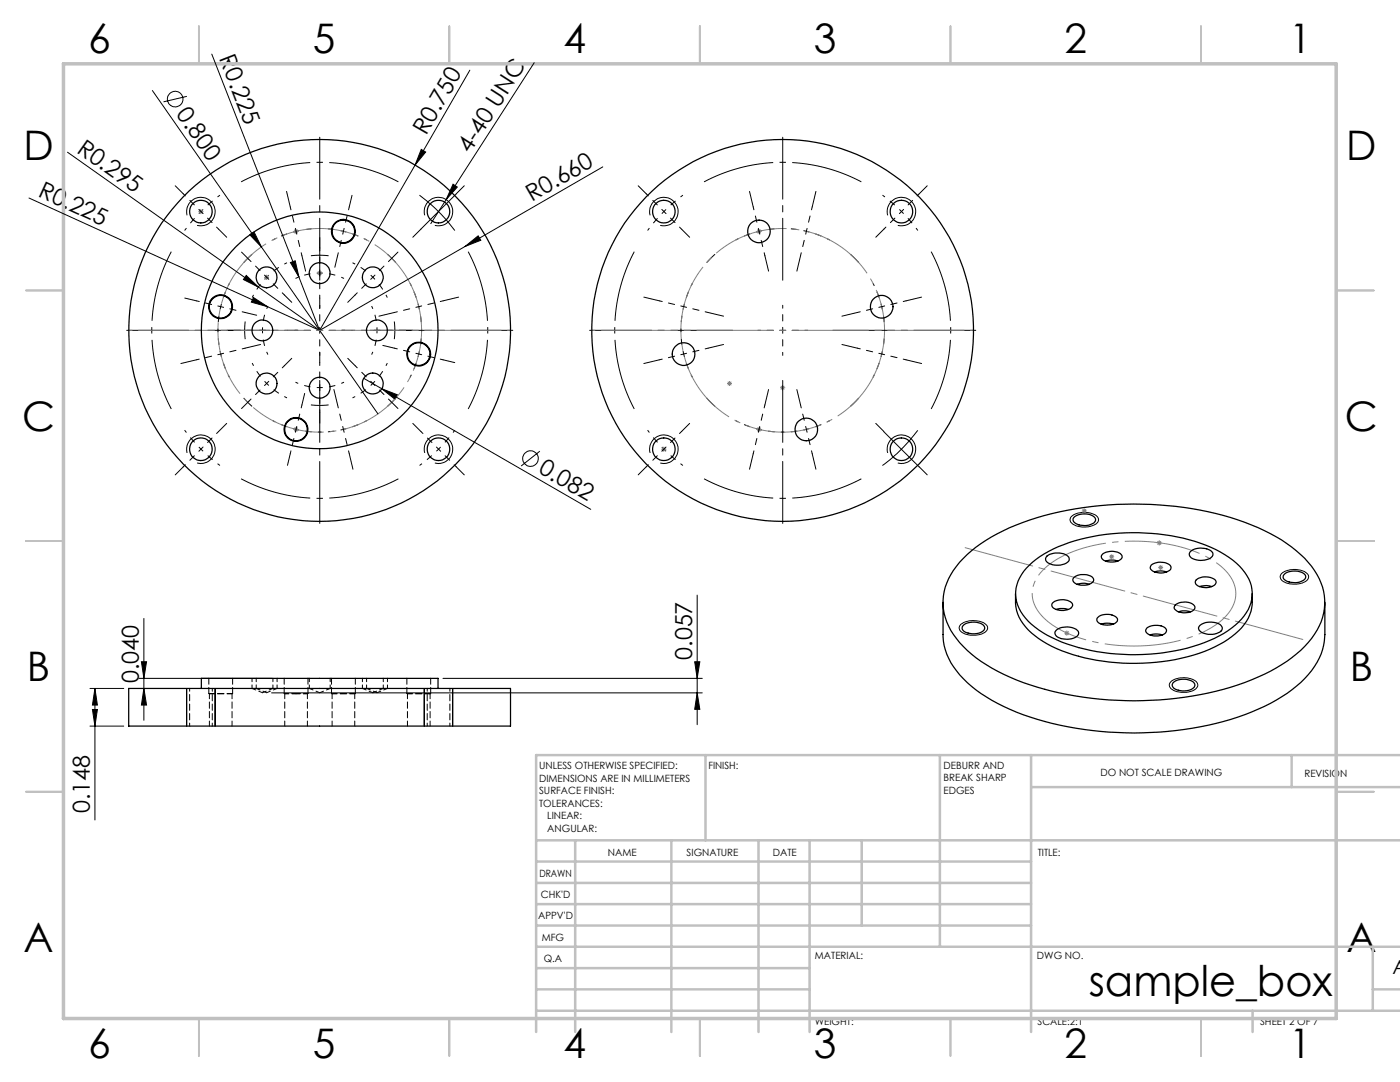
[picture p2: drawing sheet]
<svg xmlns="http://www.w3.org/2000/svg" width="279mm" height="216mm" viewBox="0 0 279 216" stroke-linecap="round" stroke-linejoin="round" font-family="sans-serif">
<g fill="none" stroke="#000" stroke-width=".2">
<path d="M30.4 18.1l21.8 31.2M37.3 19.2l-4.7 1.1M42.3 10.8l17.4 44.5M93.8 14l-11 18.9M106.6 12.5l-17.6 27.3M5.8 39.5l58 26.4M13.5 30.4l50.3 35.5M82.8 32.9l-19 33M83.7 38.9l2.4 2 1.4 1.3M84.1 29.8l.8 .5-2.1 2.6zM89 39.8l-3 4.8M90.4 36.8l.9 .5-2.3 2.5z"/>
<path d="M91.1 38.7l-3.6 3.5M120.3 33.3l-27.5 15.9M37.3 43a2.85 2.85 0 0 1 2.5-3.6 2.85 2.85 0 0 1 3.1 3.1 2.85 2.85 0 0 1-3.6 2.5M49.1 55l2.5 2.3-3-1.5zM49.8 46.8l.9-.5 1.5 3zM50.6 59.4l2.8 1.8-3.2-.9zM52.2 49.3l23.2 33.3M58 52.4l.9-.4 .8 3.3zM59.7 55.3l4.1 10.6M84.8 43a2.84 2.84 0 0 1 2.5-3.6 2.84 2.84 0 0 1 3 3.1 2.84 2.84 0 0 1-3.5 2.5M87.5 42.2l1.3 1.4 2 2.4M87.5 42.2l-3.5 3.6"/>
<path d="M92.8 49.2l2.6-2.1 .6 .8zM92.8 49.2l-29 16.7M129.8 43a2.84 2.84 0 0 1 2.4-3.6 2.84 2.84 0 0 1 3.1 3.1 2.84 2.84 0 0 1-3.5 2.5M177.2 43a2.85 2.85 0 0 1 2.5-3.6 2.85 2.85 0 0 1 3.1 3.1 2.85 2.85 0 0 1-3.6 2.5M72.6 75.5l45.3 26.1M76.2 77.6l3.1 1.2-.5 .9zM37.3 90.4a2.85 2.85 0 0 1 2.5-3.6 2.85 2.85 0 0 1 3.1 3.1 2.85 2.85 0 0 1-3.6 2.5M84.8 90.4a2.84 2.84 0 0 1 2.5-3.6 2.84 2.84 0 0 1 3 3.1 2.84 2.84 0 0 1-3.5 2.5M107.7 90l-3.7 3M129.8 90.4a2.84 2.84 0 0 1 2.4-3.6 2.84 2.84 0 0 1 3.1 3.1 2.84 2.84 0 0 1-3.5 2.5M176.4 86.1l3.5 3.5M177.2 90.4a2.85 2.85 0 0 1 2.5-3.6 2.85 2.85 0 0 1 3.1 3.1 2.85 2.85 0 0 1-3.6 2.5"/>
<path d="M179.9 89.6l-1.8 1.7-2 1.6M179.9 89.6l3.5 3.6M183.2 85.9l-1.6 1.9-1.7 1.8M139.1 118.7v25.9M213.8 103.1a4.2 4.2 0 0 1 5.3 .2 1.09 1.09 0 0 1-.9 1.5 4.3 4.3 0 0 1-4.5-.6 .84 .84 0 0 1 .1-1.1zM255.7 114.5a4.3 4.3 0 0 1 5.3 .1 1.11 1.11 0 0 1-.9 1.6 4.2 4.2 0 0 1-4.4-.6 .86 .86 0 0 1 0-1.1zM18 137.4h6.7M18.9 137.4v26.2M18.9 137.4l.5 3.3h-.9zM27.7 135.4h26.6M28.2 132h1l-.5 3.4zM28.7 123.4v20.3"/>
<path d="M28.7 137.4l.5 3.3h-1zM37.3 137.4v7.5M42.9 137.4v7.5M54.2 138.3h86M84.7 137.4v7.5M88.4 135.4h51.8M90.3 137.4v7.5M138.6 132h1.1l-.6 3.4zM139.1 138.3l.6 3.2h-1.1zM191.7 124.6a4.3 4.3 0 0 1 5.2 .2 1.14 1.14 0 0 1-.9 1.7 4.4 4.4 0 0 1-4.4-.7 .9 .9 0 0 1 .1-1.2zM233.6 136.1a4.2 4.2 0 0 1 5.3 .1 1.19 1.19 0 0 1-1.1 1.7 4.3 4.3 0 0 1-4.3-.7 .84 .84 0 0 1 .1-1.1zM18 144.9h6.7"/>
<path d="M18.5 141.6h.9l-.5 3.3z"/>
<circle cx="35" cy="19.8" r="1.56"/>
<circle cx="105.9" cy="91.5" r="1.56"/>
</g>
<g fill="none" stroke="#000" stroke-width=".2" stroke-dasharray="15.2 1.3 1.3 1.3" stroke-dashoffset="14.6" stroke-linecap="butt">
<path d="M40.1 42.2l-3.3 3.8M40.1 42.2l3.8-3.3M53.2 55.3a15 15 0 0 0-2.9 4.1M53.2 55.3a15 15 0 0 1 4.1-2.9M59.1 46.1a20.3 20.3 0 0 0-4.7 1.8M59.1 46.1a20.3 20.3 0 0 1 4.9-.5M63.8 54.5a11.4 11.4 0 0 0-4.8 1.1M63.8 54.5a11.4 11.4 0 0 1 4.9 1.1M68.5 46.1a20.3 20.3 0 0 0-4.9-.5M68.5 46.1a20.3 20.3 0 0 1 4.7 1.8M74.4 55.3a15 15 0 0 0-4-2.9M74.4 55.3a15 15 0 0 1 2.9 4.1"/>
<path d="M132.5 42.2l-3.3 3.8M132.5 42.2l3.8-3.3M151.5 46.1a20.3 20.3 0 0 0-4.7 1.8M151.5 46.1a20.3 20.3 0 0 1 4.9-.5M160.9 46.1a20.3 20.3 0 0 0-4.9-.5M160.9 46.1a20.3 20.3 0 0 1 4.7 1.8M179.9 42.2l-3.8-3.3M179.9 42.2l3.3 3.8M44.1 70.6a20.3 20.3 0 0 0 1.7 4.7M44.1 70.6a20.3 20.3 0 0 1-.6-4.9M44.1 61.2a20.3 20.3 0 0 0-.6 4.9M44.1 61.2a20.3 20.3 0 0 1 1.7-4.7"/>
<path d="M52.4 65.9a11.4 11.4 0 0 0 1.1 4.9M52.4 65.9a11.4 11.4 0 0 1 1.1-4.8M53.2 76.5a15 15 0 0 0 4.1 2.9M53.2 76.5a15 15 0 0 1-2.9-4M63.8 77.3a11.4 11.4 0 0 0 4.9-1M63.8 77.3a11.4 11.4 0 0 1-4.8-1M74.4 76.5a15 15 0 0 0 2.9-4M74.4 76.5a15 15 0 0 1-4 2.9M75.2 65.9a11.4 11.4 0 0 0-1-4.8M75.2 65.9a11.4 11.4 0 0 1-1 4.9M83.6 61.2a20.3 20.3 0 0 0-1.8-4.7M83.6 61.2a20.3 20.3 0 0 1 .5 4.9"/>
<path d="M83.6 70.6a20.3 20.3 0 0 0 .5-4.9M83.6 70.6a20.3 20.3 0 0 1-1.8 4.7M136.4 61.2a20.3 20.3 0 0 0-.5 4.9M136.4 61.2a20.3 20.3 0 0 1 1.8-4.7M136.4 70.6a20.3 20.3 0 0 0 1.8 4.7M136.4 70.6a20.3 20.3 0 0 1-.5-4.9M176 70.6a20.3 20.3 0 0 0 .5-4.9M176 70.6a20.3 20.3 0 0 1-1.8 4.7M176 61.2a20.3 20.3 0 0 0-1.8-4.7M176 61.2a20.3 20.3 0 0 1 .5 4.9M40.1 89.6l3.8 3.3M40.1 89.6l-3.3-3.8"/>
<path d="M59.1 85.7a20.3 20.3 0 0 0 4.9 .5M59.1 85.7a20.3 20.3 0 0 1-4.7-1.8M68.5 85.7a20.3 20.3 0 0 0 4.7-1.8M68.5 85.7a20.3 20.3 0 0 1-4.9 .5M87.5 89.6l3.3-3.8M87.5 89.6l-3.8 3.3M132.5 89.6l3.8 3.3M132.5 89.6l-3.3-3.8M151.5 85.7a20.3 20.3 0 0 0 4.9 .5M151.5 85.7a20.3 20.3 0 0 1-4.7-1.8M160.9 85.7a20.3 20.3 0 0 0 4.7-1.8M160.9 85.7a20.3 20.3 0 0 1-4.9 .5"/>
</g>
<path d="M79.5 36.3a33.5 33.5 0 0 0-31.4 0M171.9 36.3a33.5 33.5 0 0 0-31.4 0M34.2 50.2a33.5 33.5 0 0 0 0 31.4M126.6 50.2a33.5 33.5 0 0 0 0 31.4M48.1 95.5a33.5 33.5 0 0 0 31.4 0M93.4 81.6a33.5 33.5 0 0 0 0-31.4M140.5 95.5a33.5 33.5 0 0 0 31.4 0M185.8 81.6a33.5 33.5 0 0 0 0-31.4" fill="none" stroke="#000" stroke-width=".2" stroke-dasharray="15.2 1.3 1.3 1.3" stroke-dashoffset=".8" stroke-linecap="butt"/>
<path d="M50.3 50.7l-1.7 1.7M65.6 51l-1.8-.1-1.8 .1M79 52.4l-1.7-1.7M142.7 50.7l-1.7 1.7M171.4 52.4l-1.7-1.7M48.6 79.4l1.7 1.7M48.9 64.1l-.1 1.8 .1 1.8M78.7 67.7l.1-1.8-.1-1.8M141 79.4l1.7 1.7M62 80.8l1.8 .1 1.8-.1M77.3 81.1l1.7-1.7M169.7 81.1l1.7-1.7" fill="none" stroke="#000" stroke-width=".2" stroke-dasharray="15.2 1.3 1.3 1.3" stroke-linecap="butt"/>
<g fill="none" stroke="#808080" stroke-width=".2">
<path d="M39.6 42.2h1M39.7 41.9l.7 .7M40.1 41.7v1M40.4 41.9l-.7 .7M52.7 55.4h1M52.8 55l.8 .7M53.2 54.8v1M53.6 55l-.8 .7M58.6 46.2h1M58.7 45.8l.7 .7M59.1 45.7v1M59.4 45.8l-.7 .7"/>
<path d="M63.3 54.5h1M63.4 54.2l.7 .7M63.8 54v1M64.1 54.2l-.7 .7M151 46.2h1M151.1 45.8l.7 .7M151.5 45.7v1M151.8 45.8l-.7 .7M145.1 76.5h1M145.2 76.2l.7 .7M145.6 76v1M145.9 76.2l-.7 .7"/>
<path d="M155.7 77.4h1M155.8 77l.7 .7M156.2 76.9v1M156.5 77l-.7 .7M58.6 85.7h1M58.7 85.3l.7 .7M59.1 85.2v1M59.4 85.3l-.7 .7M132 89.6h1M132.1 89.3l.7 .7M132.5 89.1v1M132.8 89.3l-.7 .7"/>
<path d="M151 85.7h1M151.1 85.3l.7 .7M151.5 85.2v1M151.8 85.3l-.7 .7M215.9 102h1M216 101.6l.7 .7M216.4 101.5v.9M216.7 101.6l-.7 .7M221.4 111.1h1M221.5 110.7l.7 .7M221.9 110.6v1M222.2 110.7l-.7 .7"/>
<path d="M230.9 108.3h.9M231 108l.7 .7M231.1 113.2h1M231.3 112.9l.7 .7M231.4 107.8v1M231.6 112.7v1M231.7 108l-.7 .7M232 112.9l-.7 .7M212.4 126.3h1M212.5 126l.8 .7M212.9 125.8v1M213.3 126l-.8 .7"/>
</g>
<path d="M246.3 120.4a6.4 6.4 0 0 0-2.5-7.3 25.9 25.9 0 0 0-14.9-5 32.2 32.2 0 0 0-18.2 3.7 8.7 8.7 0 0 0-4.7 6.3 7.6 7.6 0 0 0 3.9 6.5 29.8 29.8 0 0 0 17 4.3 28.6 28.6 0 0 0 16.2-4.6l1.9-1.7 .6-.9 .7-1.3" fill="none" stroke="#808080" stroke-width=".2" stroke-dasharray="15.2 1.3 1.3 1.3" stroke-dashoffset="5.6" stroke-linecap="butt"/>
<path d="M83.2 60a20.3 20.3 0 0 0-34-8.3 20.3 20.3 0 0 0 9.2 33.8 20.3 20.3 0 0 0 25.2-24.3l-.4-1.2M175.6 71.9a20.3 20.3 0 0 1-34 8.2 20.3 20.3 0 0 1 9.2-33.8 20.3 20.3 0 0 1 25.2 24.3l-.4 1.3" fill="none" stroke="#808080" stroke-width=".2" stroke-dasharray="15.2 1.3 1.3 1.3" stroke-dashoffset=".9" stroke-linecap="butt"/>
<g fill="none" stroke="#000" stroke-width=".2" stroke-dasharray="15.2 1.3 1.3 1.3">
<path d="M36.6 38.7l-1.6-1.6M91.1 38.7l1.6-1.6M129 38.7l-1.6-1.6M183.5 38.7l1.5-1.6M43.6 45.7l1.6 1.6M49.7 51.8l-1.5-1.5M56.8 58.9l1.4 1.4M57.9 41.3l-.7-3.1M60.3 51l.7 3.1M63.8 49.5v-2.1M63.8 59.5v2.1M67.4 51l-.6 2.3"/>
<path d="M69.7 41.3l.6-2.3M70.9 58.9l-1.5 1.4M77.9 51.8l1.5-1.5M84 45.7l-1.6 1.6M136 45.7l1.6 1.6M150.3 41.3l-.7-3.1M152.6 51l.8 3.1M159.8 51l-.8 3.1M162.1 41.3l.7-3.1M176.4 45.7l-1.6 1.6M39.2 71.8l-3.1 .7M39.2 60l-2.3-.5"/>
<path d="M47.4 65.9h-2.1M48.9 69.5l3.1-.8M48.9 62.4l2.3 .5M56.8 73l1.4-1.5M57.4 65.9h2.1M63.8 72.3v-2M70.2 65.9h-2M70.9 73l-1.5-1.5M78.7 62.4l-3.1 .7M78.7 69.5l-2.3-.6M80.2 65.9h2.1M88.4 60l3.1-.7"/>
<path d="M88.4 71.8l2.3 .6M131.6 60l-3.1-.7M131.6 71.8l-3.1 .7M141.3 62.4l3.1 .7M141.3 69.5l3.1-.8M171.1 69.5l-3.1-.8M171.1 62.4l-3.1 .7M180.8 71.8l3.1 .7M180.8 60l3.1-.7M36.6 93.2l-1.6 1.6M43.6 86.1l1.6-1.6M49.7 80l-1.5 1.5"/>
<path d="M57.9 90.5l-.5 2.3M60.3 80.8l.5-2.3M63.8 82.3v2.1M67.4 80.8l-.8-3.1M69.7 90.5l.7 3.1M77.9 80l1.5 1.5M84 86.1l-1.6-1.6M91.1 93.2l1.6 1.6M129 93.2l-1.6 1.6M136 86.1l1.6-1.6M150.3 90.5l-.7 3.1M152.6 80.8l.8-3.1"/>
<path d="M159.8 80.8l-.8-3.1M162.1 90.5l.7 3.1M176.4 86.1l-1.6-1.6M183.5 93.2l1.5 1.6"/>
</g>
<g fill="none" stroke="#000" stroke-width=".2" stroke-dasharray="15.2 1.3 1.3 1.3" stroke-dashoffset="14.6">
<path d="M40.1 42.2l-3.5-3.5M40.1 42.2l3.5 3.5M53.2 55.3l-3.5-3.5M53.2 55.3l3.6 3.6M59.1 46.1l-1.2-4.8M59.1 46.1l1.2 4.9M63.8 54.5v-5M63.8 54.5v5M68.5 46.1l1.2-4.8M68.5 46.1l-1.1 4.9M74.4 55.3l3.5-3.5M74.4 55.3l-3.5 3.6"/>
<path d="M132.5 42.2l-3.5-3.5M132.5 42.2l3.5 3.5M151.5 46.1l-1.2-4.8M151.5 46.1l1.1 4.9M160.9 46.1l1.2-4.8M160.9 46.1l-1.1 4.9M179.9 42.2l3.6-3.5M179.9 42.2l-3.5 3.5M44.1 70.6l-4.9 1.2M44.1 70.6l4.8-1.1M44.1 61.2l-4.9-1.2M44.1 61.2l4.8 1.2"/>
<path d="M52.4 65.9h-5M52.4 65.9h5M53.2 76.5l-3.5 3.5M53.2 76.5l3.6-3.5M63.8 65.9v-5M63.8 65.9h-5M63.8 65.9v5M63.8 65.9h5M63.8 77.3v5M63.8 77.3v-5M74.4 76.5l3.5 3.5M74.4 76.5l-3.5-3.5"/>
<path d="M75.2 65.9h5M75.2 65.9h-5M83.6 61.2l4.8-1.2M83.6 61.2l-4.9 1.2M83.6 70.6l4.8 1.2M83.6 70.6l-4.9-1.1M136.4 61.2l-4.8-1.2M136.4 61.2l4.9 1.2M136.4 70.6l-4.8 1.2M136.4 70.6l4.9-1.1M156.2 65.9v-5M156.2 65.9h-5"/>
<path d="M156.2 65.9v5M156.2 65.9h5M176 70.6l4.8 1.2M176 70.6l-4.9-1.1M176 61.2l4.8-1.2M176 61.2l-4.9 1.2M40.1 89.6l-3.5 3.6M40.1 89.6l3.5-3.5M59.1 85.7l-1.2 4.8M59.1 85.7l1.2-4.9M68.5 85.7l1.2 4.8M68.5 85.7l-1.1-4.9"/>
<path d="M87.5 89.6l3.6 3.6M87.5 89.6l-3.5-3.5M132.5 89.6l-3.5 3.6M132.5 89.6l3.5-3.5M151.5 85.7l-1.2 4.8M151.5 85.7l1.1-4.9M160.9 85.7l1.2 4.8M160.9 85.7l-1.1-4.9"/>
</g>
<path d="M63.8 55.9v-28.5M156.2 55.9v-28.5M53.8 65.9h-28.5M63.8 75.9v28.5M73.8 65.9h28.5M146.2 65.9h-28.5M156.2 75.9v28.5M166.2 65.9h28.5" fill="none" stroke="#000" stroke-width=".2" stroke-dasharray="15.2 1.3 1.3 1.3" stroke-dashoffset="2.9"/>
<g fill="none" stroke="#c0c0c0" stroke-width=".35">
<path d="M39.7 5.2v7.5M89.7 5.2v7.5M139.7 5.2v7.5M189.7 5.2v7.5M239.7 5.2v7.5M5.2 58h7.5M266.7 58h7.5M5.2 107.9h7.5M266.7 107.9h7.5M5.2 158h7.5M266.7 158h7.5M39.7 203.2v7.5"/>
<path d="M89.7 203.2v7.5M139.7 203.2v7.5M189.7 203.2v7.5M239.7 203.2v7.5"/>
</g>
<g fill="none" stroke="#c0c0c0" stroke-width=".5">
<path d="M140.8 150.7v17M187.6 150.7v38.2M205.8 150.7v55.2M205.8 157.1h73.6M257.8 150.7v6.4M279.4 150.7h-172.4v55.2M107 176.2h98.8M107 171.9h98.8M107 167.7h172.4M114.8 167.7v38.2M134 167.7v38.2M151.4 167.7v38.2"/>
<path d="M161.6 167.7v38.2M172 167.7v17M107 184.7h98.8M107 180.4h98.8M107 197.4h54.6M107 193.2h54.6M107 188.9h172.4M274 197.4h5.4M274 188.9v12.8M107 201.7h172.4M250 201.7v4.2"/>
</g>
<path d="M12.7 12.7h254v190.5h-254z" fill="none" stroke="#c0c0c0" stroke-width=".7"/>
<path d="M192.6 109.3l67.4 18.3" fill="none" stroke="#808080" stroke-width=".2" stroke-dasharray="15.2 1.3 1.3 1.3" stroke-dashoffset="1.3"/>
<path d="M25.7 65.9h76.2M118.1 65.9h76.2" fill="none" stroke="#808080" stroke-width=".2" stroke-dasharray="15.2 1.3 1.3 1.3" stroke-dashoffset="-1.9"/>
<g fill="#000">
<path d="M84.1 29.8l.8 .5-2.1 2.6zM90.4 36.8l.9 .5-2.3 2.5zM49.1 55l2.5 2.3-3-1.5zM49.8 46.8l.9-.5 1.5 3zM58 52.4l.9-.4 .8 3.3zM92.8 49.2l2.6-2.1 .6 .8zM50.6 59.4l2.8 1.8-3.2-.9zM76.2 77.6l3.1 1.2-.5 .9z"/>
<path d="M28.2 132h1l-.5 3.4zM28.7 137.4l.5 3.3h-1zM18.9 137.4l.5 3.3h-.9zM18.5 141.6h.9l-.5 3.3z"/>
<path d="M139.1 138.3l.6 3.2h-1.1zM138.6 132h1.1l-.6 3.4z"/>
</g>
<g fill="none" stroke="#000" stroke-width=".25">
<path d="M192.2 111.4a35.9 35.9 0 0 1 16.2-8.5 70.1 70.1 0 0 1 40 1.3 29.6 29.6 0 0 1 13.3 8.8 11.3 11.3 0 0 1-.6 15.2 31.8 31.8 0 0 1-14 8.5 69 69 0 0 1-44.3-1 27.2 27.2 0 0 1-12.5-9.1 11 11 0 0 1 .6-13.6zM202.7 118.5a8.7 8.7 0 0 0 3.9 8.4 30.1 30.1 0 0 0 14.9 5.2 40.7 40.7 0 0 0 20.9-3 13.7 13.7 0 0 0 7-6.4l.3-.7a9.8 9.8 0 0 0 .2-3.5M204.8 113.4a23.8 23.8 0 0 1 13.3-6.3 41.2 41.2 0 0 1 24.6 2.6 13.4 13.4 0 0 1 6.8 6.5 7.3 7.3 0 0 1-2.3 7.9 24.1 24.1 0 0 1-11.4 5.5 42.1 42.1 0 0 1-24.9-1.9 13.5 13.5 0 0 1-7.8-7 7 7 0 0 1 1.7-7.3zM208.9 111a3.7 3.7 0 0 1 4.4 .2l.1 .2a1.17 1.17 0 0 1-1.3 1.2 3.1 3.1 0 0 1-3.4-.8v-.4zM214.3 115.3a3.1 3.1 0 0 1 3.9 .1 .8 .8 0 0 1-.7 1.1 2.84 2.84 0 0 1-3.4-.6zM214.3 103.3a3.4 3.4 0 0 1 4.2 0 .89 .89 0 0 1-.8 1.3 3.1 3.1 0 0 1-3.5-.7zM215 116.6a3.6 3.6 0 0 1 2.4 0M220 110.6a2.97 2.97 0 0 1 3.9 .2 1.26 1.26 0 0 1-1.5 1.3 2.47 2.47 0 0 1-2.6-.9zM220.7 112a3.6 3.6 0 0 1 2.4 0M229.7 112.8a3.1 3.1 0 0 1 3.9 .2l.1 .2a1.16 1.16 0 0 1-1.1 1 2.61 2.61 0 0 1-3-.8zM230.4 114.1a3.6 3.6 0 0 1 2.4 0M237.6 110.1a3.5 3.5 0 0 1 4.3 0 1.05 1.05 0 0 1-1.1 1.6 3.3 3.3 0 0 1-3.4-.8l-.1-.4z"/>
<path d="M238.8 115.7a3.2 3.2 0 0 1 3.8 .1 .87 .87 0 0 1-.8 1.3 2.98 2.98 0 0 1-3.2-.6l-.1-.4zM239.4 117.1l1.3-.3 1.1 .3M256.4 114.5a3.5 3.5 0 0 1 4.1 .2 .92 .92 0 0 1-.9 1.3 3.2 3.2 0 0 1-3.5-.7v-.4zM25.7 137.4h76.2v7.5h-76.2zM40.2 137.4v-2h47.2v2M188.2 120.2v6.4a13.1 13.1 0 0 0 4.8 9.6 38.9 38.9 0 0 0 17 8.2 69.9 69.9 0 0 0 38.5-1.8 31.1 31.1 0 0 0 12.6-8 12 12 0 0 0 3.3-8v-6.4M192.2 124.8a3.3 3.3 0 0 1 4.2 .1 .93 .93 0 0 1-.8 1.4 3.6 3.6 0 0 1-3.5-.6l-.1-.4zM210 120.3a3.1 3.1 0 0 1 4 .1 1.15 1.15 0 0 1-1.3 1.3 2.65 2.65 0 0 1-2.8-.8zM210.7 121.6a4.3 4.3 0 0 1 2.5 0M210.9 125.7a3.6 3.6 0 0 1 4.3 .3l.1 .2a1.65 1.65 0 0 1-1.9 1.3 2.8 2.8 0 0 1-2.8-1 .67 .67 0 0 1 .3-.8zM219 123.3a2.88 2.88 0 0 1 4 .2 1.46 1.46 0 0 1-1.7 1.2 2.16 2.16 0 0 1-2.4-1zM219.7 124.5l1.1-.1 1.4 .1"/>
<path d="M228.9 125.3a3.2 3.2 0 0 1 3.8 .2l.1 .2a1.46 1.46 0 0 1-1.7 1.2 2.33 2.33 0 0 1-2.5-1zM229.5 126.7l1-.2 1.5 .2M234.1 136.2a3.4 3.4 0 0 1 4.2 .1 .93 .93 0 0 1-.8 1.4 3.5 3.5 0 0 1-3.4-.6 .65 .65 0 0 1 0-.9zM234.6 120.7a2.92 2.92 0 0 1 3.8 .3 1.29 1.29 0 0 1-1.5 1.2 2.35 2.35 0 0 1-2.6-.9zM235.2 122.1l.9-.2 1.5 .2M239.4 124.9a3.5 3.5 0 0 1 4.3 0 .85 .85 0 0 1-.6 1.4 3.5 3.5 0 0 1-3.8-.5 .64 .64 0 0 1 .1-.9z"/>
<circle cx="40.1" cy="42.2" r="2.26"/>
<circle cx="53.2" cy="55.3" r="2.09"/>
<circle cx="63.8" cy="54.5" r="2.1"/>
<circle cx="68.5" cy="46.2" r="2.38"/>
<circle cx="68.5" cy="46.2" r="2.25"/>
<circle cx="74.4" cy="55.3" r="2.08"/>
<circle cx="87.5" cy="42.2" r="2.27"/>
<circle cx="132.5" cy="42.2" r="2.26"/>
<circle cx="151.5" cy="46.2" r="2.26"/>
<circle cx="179.9" cy="42.2" r="2.26"/>
<circle cx="44" cy="61.2" r="2.26"/>
<circle cx="44" cy="61.2" r="2.37"/>
<circle cx="52.4" cy="65.9" r="2.07"/>
<circle cx="53.2" cy="76.5" r="2.09"/>
<circle cx="63.8" cy="65.9" r="23.6"/>
<circle cx="63.8" cy="65.9" r="38.1"/>
<circle cx="63.8" cy="77.4" r="2.08"/>
<circle cx="74.4" cy="76.5" r="2.09"/>
<circle cx="75.2" cy="65.9" r="2.09"/>
<circle cx="83.6" cy="70.6" r="2.27"/>
<circle cx="83.6" cy="70.7" r="2.37"/>
<circle cx="136.4" cy="70.6" r="2.27"/>
<circle cx="156.2" cy="65.9" r="38.1"/>
<circle cx="176" cy="61.2" r="2.26"/>
<circle cx="40.1" cy="89.6" r="2.26"/>
<circle cx="59.1" cy="85.7" r="2.37"/>
<circle cx="59.1" cy="85.7" r="2.26"/>
<circle cx="87.5" cy="89.6" r="2.27"/>
<circle cx="132.5" cy="89.6" r="2.26"/>
<circle cx="160.9" cy="85.7" r="2.26"/>
<circle cx="179.9" cy="89.6" r="2.26"/>
</g>
<path d="M56.7 138.4h2.4M59.1 138.4h2.4" fill="none" stroke="#000" stroke-width=".2" stroke-dasharray="1.3 .6" stroke-dashoffset=".4"/>
<path d="M50.3 137.4l2.1 .8M51.1 137.4l2.1 .8M52.4 138.2l2.1-.8M53.2 138.2l2.1-.8M56.8 138.4h2.3M59.1 138.4h2.2M61.7 137.4l2.1 .8M63.8 138.2l2.1-.8M72.3 137.4l2.1 .8M73.2 137.4l2 .8M74.4 138.2l2.1-.8M75.2 138.2l2.1-.8" fill="none" stroke="#000" stroke-width=".2" stroke-dasharray="1.3 .6" stroke-dashoffset=".5"/>
<path d="M41.7 138.4h4.7M66.2 138.4h4.7M81.2 138.4h4.8" fill="none" stroke="#000" stroke-width=".2" stroke-dasharray="1.3 .6" stroke-dashoffset=".2"/>
<path d="M41.8 138.4h4.5M41.8 138.4v6.5M56.8 138.4v6.5M66.3 138.4h4.5M66.3 138.4v6.5M81.3 138.4h4.5M81.3 138.4v6.5M46.3 144.9v-6.5M61.3 144.9v-6.5M70.8 144.9v-6.5M85.8 144.9v-6.5" fill="none" stroke="#000" stroke-width=".2" stroke-dasharray="1.3 .6" stroke-dashoffset=".3"/>
<path d="M37.8 137.4v7.5M85.3 137.4v7.5M42.4 144.9v-7.5M89.8 144.9v-7.5" fill="none" stroke="#000" stroke-width=".2" stroke-dasharray="1.3 .6" stroke-dashoffset=".7"/>
<path d="M41.7 135.3v3.1M46.4 138.4v-3.1M56.7 135.3v3.1M61.5 138.4v-3.1M66.2 135.3v3.1M70.9 138.4v-3.1M81.2 135.3v3.1M86 138.4v-3.1" fill="none" stroke="#000" stroke-width=".2" stroke-dasharray="1.3 .6" stroke-dashoffset=".1"/>
<path d="M41.7 138.4h.1M46.3 138.4h.1M56.7 138.4h.1M61.3 138.4h.2M66.2 138.4h.1M70.8 138.4h.1M81.2 138.4h.1M85.8 138.4h.2" fill="none" stroke="#000" stroke-width=".2" stroke-dasharray="1.3 .6"/>
<path d="M50.3 135.3v2.1M51.1 135.3v2.1M54.5 137.4v-2.1M55.3 137.4v-2.1M61.7 135.3v2.1M65.9 137.4v-2.1M72.3 135.3v2.1M73.2 135.3v2.1M76.5 137.4v-2.1M77.3 137.4v-2.1" fill="none" stroke="#000" stroke-width=".2" stroke-dasharray="1.3 .6" stroke-dashoffset=".6"/>
<text font-size="8.5" x="217.3" y="198.6">sample_box</text>
<g font-size="8.1">
<text x="17.6" y="10.7">6</text>
<text x="62.4" y="10.7">5</text>
<text x="112.4" y="10.7">4</text>
<text x="162.4" y="10.7">3</text>
<text x="212.4" y="10.7">2</text>
<text x="257.3" y="10.7">1</text>
<text x="4.7" y="31.9">D</text>
<text x="268.7" y="31.9">D</text>
<text x="4.4" y="85.9">C</text>
<text x="268.4" y="85.9">C</text>
<text x="5.4" y="135.9">B</text>
<text x="269.4" y="135.9">B</text>
<text x="4.7" y="189.9">A</text>
<text x="268.7" y="189.9">A</text>
<text x="17.6" y="211.2">6</text>
<text x="62.4" y="211.2">5</text>
<text x="112.4" y="211.2">4</text>
<text x="162.4" y="211.2">3</text>
<text x="212.4" y="211.2">2</text>
<text x="257.3" y="211.2">1</text>
</g>
<g font-size="4.7">
<text x="43.7" y="11.6" transform="rotate(69 43.7 11.6)">R0.225</text>
<text x="35" y="22.8" transform="rotate(55 35 22.8)">0.800</text>
<text x="85" y="27.1" transform="rotate(-60 85 27.1)">R0.750</text>
<text x="15.1" y="30.3" transform="rotate(35 15.1 30.3)">R0.295</text>
<text x="93.8" y="30.6" transform="rotate(-57 93.8 30.6)">4-40 UNC</text>
<text x="7.4" y="39.1" transform="rotate(24 7.4 39.1)">R0.225</text>
<text x="106.2" y="40.3" transform="rotate(-30 106.2 40.3)">R0.660</text>
<text x="107.3" y="94.2" transform="rotate(30 107.3 94.2)">0.082</text>
<text x="138.1" y="131.7" transform="rotate(-90 138.1 131.7)">0.057</text>
<text x="27.7" y="136.3" transform="rotate(-90 27.7 136.3)">0.040</text>
<text x="18" y="162.3" transform="rotate(-90 18 162.3)">0.148</text>
</g>
<text font-size="3.9" x="277.9" y="194.4">A</text>
<g font-size="2">
<text x="107.6" y="153.5">UNLESS OTHERWISE SPECIFIED:</text>
<text x="107.6" y="156">DIMENSIONS ARE IN MILLIMETERS</text>
<text x="141.4" y="153.5">FINISH:</text>
<text x="188.3" y="153.4">DEBURR AND</text>
<text x="188.3" y="155.9">BREAK SHARP</text>
<text x="219.6" y="154.9">DO NOT SCALE DRAWING</text>
<text x="260.3" y="155.1">REVISION</text>
<text x="107.6" y="158.5">SURFACE FINISH:</text>
<text x="107.6" y="161">TOLERANCES:</text>
<text x="188.3" y="158.4">EDGES</text>
<text x="109.2" y="163.5">LINEAR:</text>
<text x="109.2" y="166">ANGULAR:</text>
<text x="121.3" y="170.9">NAME</text>
<text x="137" y="170.8">SIGNATURE</text>
<text x="154.2" y="170.8">DATE</text>
<text x="207.1" y="170.8">TITLE:</text>
<text x="107.6" y="175">DRAWN</text>
<text x="107.9" y="179.2">CHK'D</text>
<text x="107.4" y="183.3">APPV'D</text>
<text x="108.1" y="187.7">MFG</text>
<text x="108.5" y="191.9">Q.A</text>
<text x="162.6" y="191.4">MATERIAL:</text>
<text x="207" y="191.4">DWG NO.</text>
<text x="162.6" y="204.4">WEIGHT:</text>
<text x="207.1" y="204.5">SCALE:2:1</text>
<text x="251.5" y="204.5">SHEET 2 OF 7</text>
</g>
</svg>
